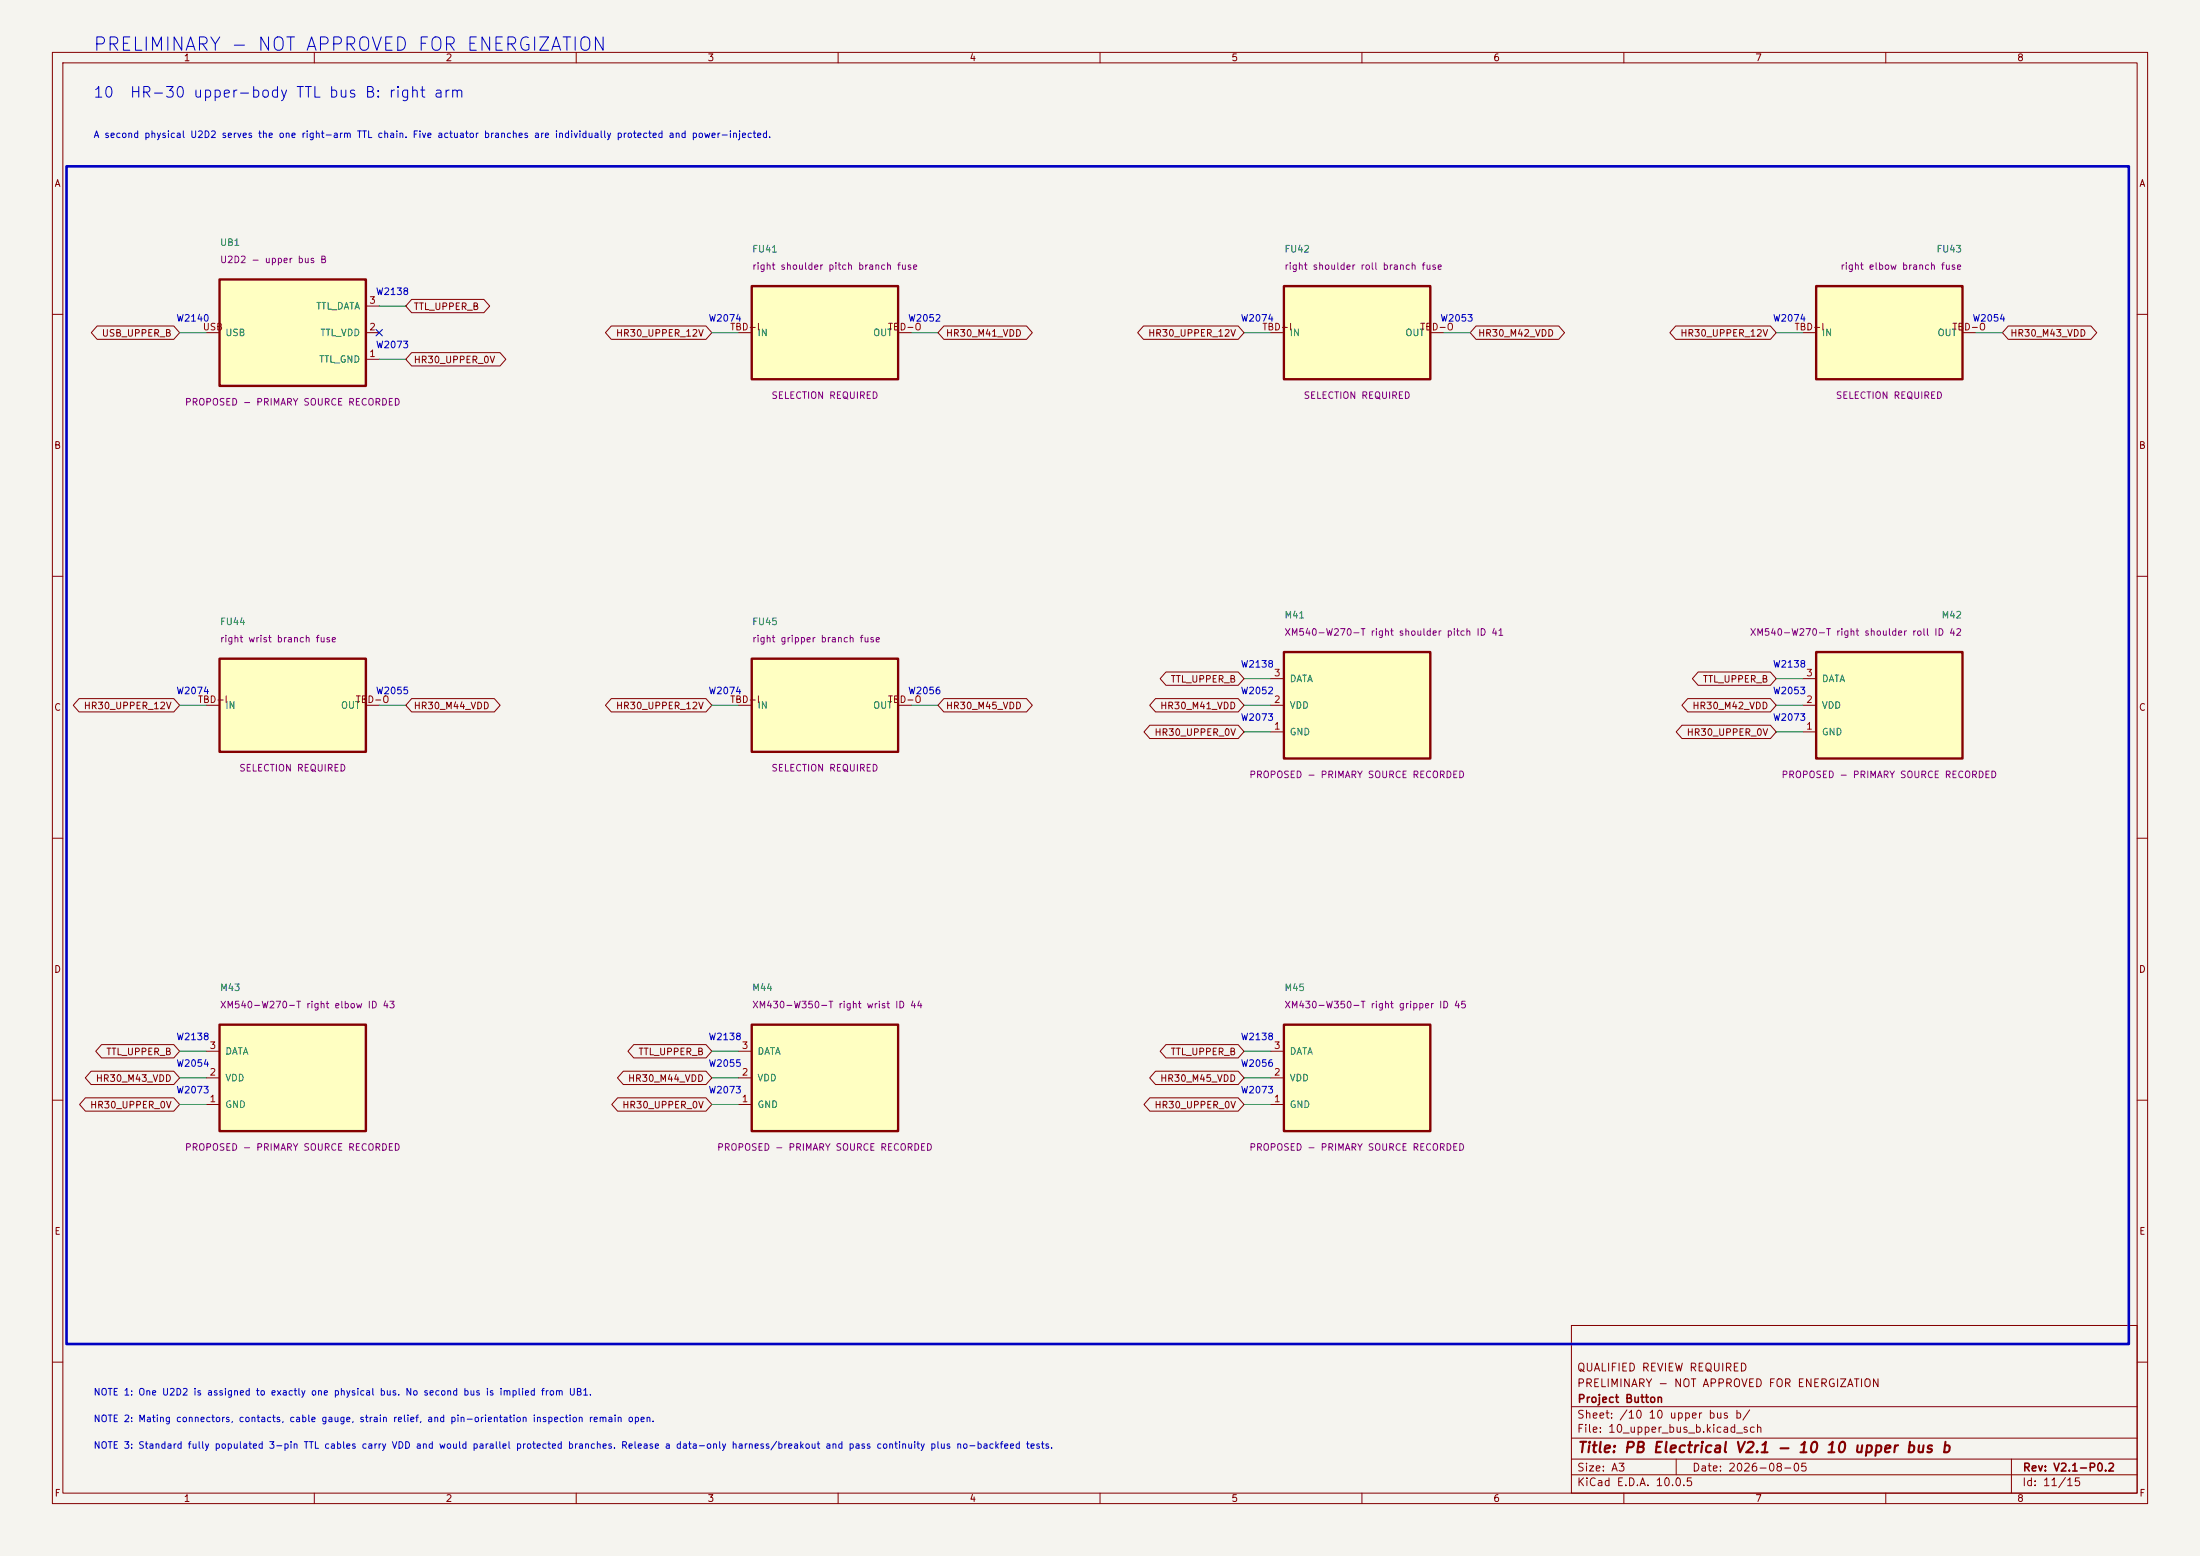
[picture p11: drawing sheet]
<svg xmlns="http://www.w3.org/2000/svg" width="420mm" height="297mm" viewBox="0 0 420 297" stroke-linecap="round" stroke-linejoin="round" font-family="sans-serif">
<path d="M0 0h420v297h-420z" fill="#f5f4ef" stroke="#f5f4ef" stroke-width=".19"/>
<g fill="none" stroke="#840000" stroke-width=".19">
<path d="M10 10h400v277h-400zM12 12h396v273h-396zM60 10v2M110 10v2M160 10v2M210 10v2M260 10v2M310 10v2M360 10v2M10 60h2M408 60h2M10 110h2"/>
<path d="M408 110h2M10 160h2M408 160h2M10 210h2M408 210h2M300 253h108v32h-108zM10 260h2M300 278.5h108M300 274.5h108M300 268.5h108M320 278.5v3M384 278.5v6.5"/>
<path d="M408 260h2M60 285v2M110 285v2M160 285v2M210 285v2M260 285v2M300 281.5h108M310 285v2M360 285v2"/>
</g>
<path d="M143.5 54.6h27.9v17.8h-27.9z" fill="#ffffc2"/>
<path d="M143.5 54.6h27.9v17.8h-27.9z" fill="none" stroke="#840000" stroke-width=".45"/>
<path d="M141 63.5h2.5M171.4 63.5h2.6" fill="none" stroke="#840000" stroke-width=".19"/>
<path d="M143.5 125.7h27.9v17.8h-27.9z" fill="#ffffc2"/>
<path d="M143.5 125.7h27.9v17.8h-27.9z" fill="none" stroke="#840000" stroke-width=".45"/>
<path d="M141 134.6h2.5M171.4 134.6h2.6" fill="none" stroke="#840000" stroke-width=".19"/>
<path d="M245.1 124.5h27.9v20.3h-27.9z" fill="#ffffc2"/>
<path d="M245.1 124.5h27.9v20.3h-27.9z" fill="none" stroke="#840000" stroke-width=".45"/>
<path d="M242.6 139.7h2.5M242.6 134.6h2.5M242.6 129.5h2.5" fill="none" stroke="#840000" stroke-width=".19"/>
<path d="M41.9 195.6h27.9v20.3h-27.9z" fill="#ffffc2"/>
<path d="M41.9 195.6h27.9v20.3h-27.9z" fill="none" stroke="#840000" stroke-width=".45"/>
<path d="M39.4 210.8h2.5M39.4 205.7h2.5M39.4 200.7h2.5" fill="none" stroke="#840000" stroke-width=".19"/>
<path d="M245.1 54.6h27.9v17.8h-27.9z" fill="#ffffc2"/>
<path d="M245.1 54.6h27.9v17.8h-27.9z" fill="none" stroke="#840000" stroke-width=".45"/>
<path d="M242.6 63.5h2.5M273 63.5h2.6" fill="none" stroke="#840000" stroke-width=".19"/>
<path d="M346.7 124.5h27.9v20.3h-27.9z" fill="#ffffc2"/>
<path d="M346.7 124.5h27.9v20.3h-27.9z" fill="none" stroke="#840000" stroke-width=".45"/>
<path d="M344.2 139.7h2.5M344.2 134.6h2.5M344.2 129.5h2.5" fill="none" stroke="#840000" stroke-width=".19"/>
<path d="M245.1 195.6h27.9v20.3h-27.9z" fill="#ffffc2"/>
<path d="M245.1 195.6h27.9v20.3h-27.9z" fill="none" stroke="#840000" stroke-width=".45"/>
<path d="M242.6 210.8h2.5M242.6 205.7h2.5M242.6 200.7h2.5" fill="none" stroke="#840000" stroke-width=".19"/>
<path d="M346.7 54.6h27.9v17.8h-27.9z" fill="#ffffc2"/>
<path d="M346.7 54.6h27.9v17.8h-27.9z" fill="none" stroke="#840000" stroke-width=".45"/>
<path d="M344.2 63.5h2.5M374.6 63.5h2.6" fill="none" stroke="#840000" stroke-width=".19"/>
<path d="M143.5 195.6h27.9v20.3h-27.9z" fill="#ffffc2"/>
<path d="M143.5 195.6h27.9v20.3h-27.9z" fill="none" stroke="#840000" stroke-width=".45"/>
<path d="M141 210.8h2.5M141 205.7h2.5M141 200.7h2.5" fill="none" stroke="#840000" stroke-width=".19"/>
<path d="M41.9 125.7h27.9v17.8h-27.9z" fill="#ffffc2"/>
<path d="M41.9 125.7h27.9v17.8h-27.9z" fill="none" stroke="#840000" stroke-width=".45"/>
<path d="M39.4 134.6h2.5M69.8 134.6h2.6" fill="none" stroke="#840000" stroke-width=".19"/>
<path d="M41.9 53.3h27.9v20.4h-27.9z" fill="#ffffc2"/>
<path d="M41.9 53.3h27.9v20.4h-27.9z" fill="none" stroke="#840000" stroke-width=".45"/>
<g fill="none" stroke="#840000" stroke-width=".19">
<path d="M69.8 58.4h2.6M78.6 57.1h13.8l1.1 1.3-1.1 1.3h-13.8l-1.1-1.3zM18.5 62.2h14.7l1.1 1.3-1.1 1.3h-14.7l-1.1-1.3zM39.4 63.5h2.5M69.8 68.6h2.6M69.8 63.5h2.6M78.6 67.3h16.9l1.1 1.3-1.1 1.3h-16.9l-1.1-1.3zM116.7 62.2h18.1l1.1 1.3-1.1 1.3h-18.1l-1.1-1.3zM180.2 62.2h15.8l1.1 1.3-1.1 1.3h-15.8l-1.1-1.3zM218.3 62.2h18.1l1.1 1.3-1.1 1.3h-18.1l-1.1-1.3zM281.8 62.2h15.8l1.1 1.3-1.1 1.3h-15.8l-1.1-1.3zM319.9 62.2h18.1l1.1 1.3-1.1 1.3h-18.1l-1.1-1.3z"/>
<path d="M383.4 62.2h15.8l1.1 1.3-1.1 1.3h-15.8l-1.1-1.3zM15.1 133.3h18.1l1.1 1.3-1.1 1.3h-18.1l-1.1-1.3zM78.6 133.3h15.8l1.1 1.3-1.1 1.3h-15.8l-1.1-1.3zM116.7 133.3h18.1l1.1 1.3-1.1 1.3h-18.1l-1.1-1.3zM180.2 133.3h15.8l1.1 1.3-1.1 1.3h-15.8l-1.1-1.3zM219.5 138.4h16.9l1.1 1.3-1.1 1.3h-16.9l-1.1-1.3zM220.6 133.3h15.8l1.1 1.3-1.1 1.3h-15.8l-1.1-1.3zM222.6 128.3h13.8l1.1 1.2-1.1 1.3h-13.8l-1.1-1.3zM321.1 138.4h16.9l1.1 1.3-1.1 1.3h-16.9l-1.1-1.3zM322.2 133.3h15.8l1.1 1.3-1.1 1.3h-15.8l-1.1-1.3zM324.2 128.3h13.8l1.1 1.2-1.1 1.3h-13.8l-1.1-1.3zM19.4 199.4h13.8l1.1 1.3-1.1 1.2h-13.8l-1.1-1.2z"/>
<path d="M121 199.4h13.8l1.1 1.3-1.1 1.2h-13.8l-1.1-1.2zM222.6 199.4h13.8l1.1 1.3-1.1 1.2h-13.8l-1.1-1.2zM16.3 209.5h16.9l1.1 1.3-1.1 1.3h-16.9l-1.1-1.3zM17.4 204.5h15.8l1.1 1.2-1.1 1.3h-15.8l-1.1-1.3zM117.9 209.5h16.9l1.1 1.3-1.1 1.3h-16.9l-1.1-1.3zM119 204.5h15.8l1.1 1.2-1.1 1.3h-15.8l-1.1-1.3zM219.5 209.5h16.9l1.1 1.3-1.1 1.3h-16.9l-1.1-1.3zM220.6 204.5h15.8l1.1 1.2-1.1 1.3h-15.8l-1.1-1.3z"/>
</g>
<g fill="none" stroke="#009600" stroke-width=".19">
<path d="M72.4 58.4h5.1M34.3 63.5h5.1M72.4 68.6h5.1M135.9 63.5h5.1M174 63.5h5.1M237.5 63.5h5.1M275.6 63.5h5.1M339.1 63.5h5.1M377.2 63.5h5.1M34.3 134.6h5.1M72.4 134.6h5.1M135.9 134.6h5.1"/>
<path d="M174 134.6h5.1M237.5 134.6h5.1M237.5 139.7h5.1M237.5 129.5h5.1M339.1 134.6h5.1M339.1 139.7h5.1M339.1 129.5h5.1M34.3 210.8h5.1M34.3 205.7h5.1M34.3 200.7h5.1M135.9 210.8h5.1M135.9 205.7h5.1"/>
<path d="M135.9 200.7h5.1M237.5 210.8h5.1M237.5 205.7h5.1M237.5 200.7h5.1"/>
</g>
<path d="M71.8 62.9l1.2 1.2M73 62.9l-1.2 1.2" fill="none" stroke="#000084" stroke-width=".19"/>
<path d="M12.7 31.8h393.7v224.7h-393.7z" fill="none" stroke="#0000c2" stroke-width=".5"/>
<text font-size="2.5" fill="#0000c2" x="17.6" y="10.4">PRELIMINARY - NOT APPROVED FOR ENERGIZATION</text>
<g font-size="2" fill="#0000c2">
<text x="17.7" y="19.2">10</text>
<text x="24.6" y="19.2">HR-30 upper-body TTL bus B: right arm</text>
</g>
<text font-size="2" fill="#840000" x="301" y="277.8">Title: PB Electrical V2.1 - 10 10 upper bus b</text>
<g font-size="1.5" fill="#840000">
<text x="300.9" y="262.1">QUALIFIED REVIEW REQUIRED</text>
<text x="300.9" y="265.1">PRELIMINARY - NOT APPROVED FOR ENERGIZATION</text>
<text x="301" y="268.1">Project Button</text>
<text x="300.9" y="273.8">File: 10_upper_bus_b.kicad_sch</text>
<text x="300.9" y="271.1">Sheet: /10 10 upper bus b/</text>
<text x="300.9" y="281.2">Size: A3</text>
<text x="322.9" y="281.2">Date: 2026-08-05</text>
<text x="386" y="281.2">Rev: V2.1-P0.2</text>
<text x="300.9" y="284">KiCad E.D.A. 10.0.5</text>
<text x="385.9" y="284">Id: 11/15</text>
</g>
<g font-size="1.3" fill="#840000">
<text x="35" y="12">1</text>
<text x="85" y="12">2</text>
<text x="135" y="12">3</text>
<text x="185" y="12">4</text>
<text x="235" y="12">5</text>
<text x="285" y="12">6</text>
<text x="335" y="12">7</text>
<text x="385" y="12">8</text>
<text x="10.3" y="36">A</text>
<text x="408.3" y="36">A</text>
<text x="78.9" y="59.5">TTL_UPPER_B</text>
<text x="19.3" y="64.6">USB_UPPER_B</text>
<text x="117.5" y="64.6">HR30_UPPER_12V</text>
<text x="180.5" y="64.6">HR30_M41_VDD</text>
<text x="219.1" y="64.6">HR30_UPPER_12V</text>
<text x="282.1" y="64.6">HR30_M42_VDD</text>
<text x="320.7" y="64.6">HR30_UPPER_12V</text>
<text x="383.7" y="64.6">HR30_M43_VDD</text>
<text x="78.9" y="69.6">HR30_UPPER_0V</text>
<text x="10.2" y="86">B</text>
<text x="408.2" y="86">B</text>
<text x="223.4" y="130.6">TTL_UPPER_B</text>
<text x="325" y="130.6">TTL_UPPER_B</text>
<text x="10.2" y="136">C</text>
<text x="15.9" y="135.7">HR30_UPPER_12V</text>
<text x="78.9" y="135.7">HR30_M44_VDD</text>
<text x="117.5" y="135.7">HR30_UPPER_12V</text>
<text x="180.5" y="135.7">HR30_M45_VDD</text>
<text x="221.4" y="135.7">HR30_M41_VDD</text>
<text x="323" y="135.7">HR30_M42_VDD</text>
<text x="408.2" y="136">C</text>
<text x="220.3" y="140.8">HR30_UPPER_0V</text>
<text x="321.9" y="140.8">HR30_UPPER_0V</text>
<text x="10.2" y="186">D</text>
<text x="408.2" y="186">D</text>
<text x="20.2" y="201.7">TTL_UPPER_B</text>
<text x="121.8" y="201.7">TTL_UPPER_B</text>
<text x="223.4" y="201.7">TTL_UPPER_B</text>
<text x="18.2" y="206.8">HR30_M43_VDD</text>
<text x="119.8" y="206.8">HR30_M44_VDD</text>
<text x="221.4" y="206.8">HR30_M45_VDD</text>
<text x="17.1" y="211.9">HR30_UPPER_0V</text>
<text x="118.7" y="211.9">HR30_UPPER_0V</text>
<text x="220.3" y="211.9">HR30_UPPER_0V</text>
<text x="10.3" y="236">E</text>
<text x="408.3" y="236">E</text>
<text x="10.3" y="286">F</text>
<text x="35" y="287">1</text>
<text x="85" y="287">2</text>
<text x="135" y="287">3</text>
<text x="185" y="287">4</text>
<text x="235" y="287">5</text>
<text x="285" y="287">6</text>
<text x="335" y="287">7</text>
<text x="385" y="287">8</text>
<text x="408.3" y="286">F</text>
</g>
<g font-size="1.3" fill="#0000c2">
<text x="17.8" y="26.6">A second physical U2D2 serves the one right-arm TTL chain. Five actuator branches are individually protected and power-injected.</text>
<text x="71.7" y="56.6">W2138</text>
<text x="33.6" y="61.7">W2140</text>
<text x="135.2" y="61.7">W2074</text>
<text x="173.3" y="61.7">W2052</text>
<text x="236.8" y="61.7">W2074</text>
<text x="274.9" y="61.7">W2053</text>
<text x="338.4" y="61.7">W2074</text>
<text x="376.5" y="61.7">W2054</text>
<text x="71.7" y="66.8">W2073</text>
<text x="236.8" y="127.7">W2138</text>
<text x="338.4" y="127.7">W2138</text>
<text x="33.6" y="132.8">W2074</text>
<text x="71.7" y="132.8">W2055</text>
<text x="135.2" y="132.8">W2074</text>
<text x="173.3" y="132.8">W2056</text>
<text x="236.8" y="132.8">W2052</text>
<text x="236.8" y="137.9">W2073</text>
<text x="338.4" y="132.8">W2053</text>
<text x="338.4" y="137.9">W2073</text>
<text x="33.6" y="198.9">W2138</text>
<text x="33.6" y="203.9">W2054</text>
<text x="135.2" y="198.9">W2138</text>
<text x="135.2" y="203.9">W2055</text>
<text x="236.8" y="203.9">W2056</text>
<text x="236.8" y="198.9">W2138</text>
<text x="33.6" y="209">W2073</text>
<text x="135.2" y="209">W2073</text>
<text x="236.8" y="209">W2073</text>
<text x="17.8" y="266.7">NOTE 1: One U2D2 is assigned to exactly one physical bus. No second bus is implied from UB1.</text>
<text x="17.8" y="271.8">NOTE 2: Mating connectors, contacts, cable gauge, strain relief, and pin-orientation inspection remain open.</text>
<text x="17.8" y="276.8">NOTE 3: Standard fully populated 3-pin TTL cables carry VDD and would parallel protected branches. Release a data-only harness/breakout and pass continuity plus no-backfeed tests.</text>
</g>
<g font-size="1.3" fill="#006464">
<text x="41.9" y="47.2">UB1</text>
<text x="143.5" y="48.5">FU41</text>
<text x="245.1" y="48.5">FU42</text>
<text x="369.6" y="48.5">FU43</text>
<text x="60.3" y="59.4">TTL_DATA</text>
<text x="42.9" y="64.5">USB</text>
<text x="61" y="64.5">TTL_VDD</text>
<text x="144.5" y="64.5">IN</text>
<text x="166.6" y="64.5">OUT</text>
<text x="246.1" y="64.5">IN</text>
<text x="268.2" y="64.5">OUT</text>
<text x="347.7" y="64.5">IN</text>
<text x="369.8" y="64.5">OUT</text>
<text x="60.8" y="69.5">TTL_GND</text>
<text x="41.9" y="119.6">FU44</text>
<text x="143.5" y="119.6">FU45</text>
<text x="245.1" y="118.3">M41</text>
<text x="370.5" y="118.3">M42</text>
<text x="246.1" y="130.5">DATA</text>
<text x="347.7" y="130.5">DATA</text>
<text x="42.9" y="135.6">IN</text>
<text x="65" y="135.6">OUT</text>
<text x="144.5" y="135.6">IN</text>
<text x="166.6" y="135.6">OUT</text>
<text x="246.1" y="135.6">VDD</text>
<text x="347.7" y="135.6">VDD</text>
<text x="246.1" y="140.7">GND</text>
<text x="347.7" y="140.7">GND</text>
<text x="41.9" y="189.5">M43</text>
<text x="143.5" y="189.5">M44</text>
<text x="245.1" y="189.5">M45</text>
<text x="42.9" y="201.6">DATA</text>
<text x="144.5" y="201.6">DATA</text>
<text x="246.1" y="201.6">DATA</text>
<text x="42.9" y="206.7">VDD</text>
<text x="144.5" y="206.7">VDD</text>
<text x="246.1" y="206.7">VDD</text>
<text x="42.9" y="211.8">GND</text>
<text x="144.5" y="211.8">GND</text>
<text x="246.1" y="211.8">GND</text>
</g>
<g font-size="1.3" fill="#840084">
<text x="41.9" y="50.5">U2D2 - upper bus B</text>
<text x="143.5" y="51.8">right shoulder pitch branch fuse</text>
<text x="245.1" y="51.8">right shoulder roll branch fuse</text>
<text x="351.2" y="51.8">right elbow branch fuse</text>
<text x="35.2" y="77.7">PROPOSED - PRIMARY SOURCE RECORDED</text>
<text x="147.2" y="76.4">SELECTION REQUIRED</text>
<text x="248.8" y="76.4">SELECTION REQUIRED</text>
<text x="350.4" y="76.4">SELECTION REQUIRED</text>
<text x="41.9" y="122.9">right wrist branch fuse</text>
<text x="143.5" y="122.9">right gripper branch fuse</text>
<text x="245.1" y="121.6">XM540-W270-T right shoulder pitch ID 41</text>
<text x="334" y="121.6">XM540-W270-T right shoulder roll ID 42</text>
<text x="45.6" y="147.6">SELECTION REQUIRED</text>
<text x="147.2" y="147.6">SELECTION REQUIRED</text>
<text x="238.4" y="148.8">PROPOSED - PRIMARY SOURCE RECORDED</text>
<text x="340" y="148.8">PROPOSED - PRIMARY SOURCE RECORDED</text>
<text x="41.9" y="192.8">XM540-W270-T right elbow ID 43</text>
<text x="143.5" y="192.8">XM430-W350-T right wrist ID 44</text>
<text x="245.1" y="192.8">XM430-W350-T right gripper ID 45</text>
<text x="35.2" y="219.9">PROPOSED - PRIMARY SOURCE RECORDED</text>
<text x="136.8" y="219.9">PROPOSED - PRIMARY SOURCE RECORDED</text>
<text x="238.4" y="219.9">PROPOSED - PRIMARY SOURCE RECORDED</text>
</g>
<g font-size="1.3" fill="#a90000">
<text x="70.4" y="58.3">3</text>
<text x="38.6" y="63.4">USB</text>
<text x="70.4" y="63.4">2</text>
<text x="139.3" y="63.4">TBD-I</text>
<text x="169.4" y="63.4">TBD-O</text>
<text x="240.9" y="63.4">TBD-I</text>
<text x="271" y="63.4">TBD-O</text>
<text x="342.5" y="63.4">TBD-I</text>
<text x="372.6" y="63.4">TBD-O</text>
<text x="70.4" y="68.4">1</text>
<text x="243.1" y="129.4">3</text>
<text x="344.7" y="129.4">3</text>
<text x="37.7" y="134.5">TBD-I</text>
<text x="67.8" y="134.5">TBD-O</text>
<text x="139.3" y="134.5">TBD-I</text>
<text x="169.4" y="134.5">TBD-O</text>
<text x="243.1" y="134.5">2</text>
<text x="344.7" y="134.5">2</text>
<text x="243.1" y="139.6">1</text>
<text x="344.7" y="139.6">1</text>
<text x="39.9" y="200.5">3</text>
<text x="141.5" y="200.5">3</text>
<text x="243.1" y="200.5">3</text>
<text x="39.9" y="205.6">2</text>
<text x="141.5" y="205.6">2</text>
<text x="243.1" y="205.6">2</text>
<text x="39.9" y="210.7">1</text>
<text x="141.5" y="210.7">1</text>
<text x="243.1" y="210.7">1</text>
</g>
</svg>
